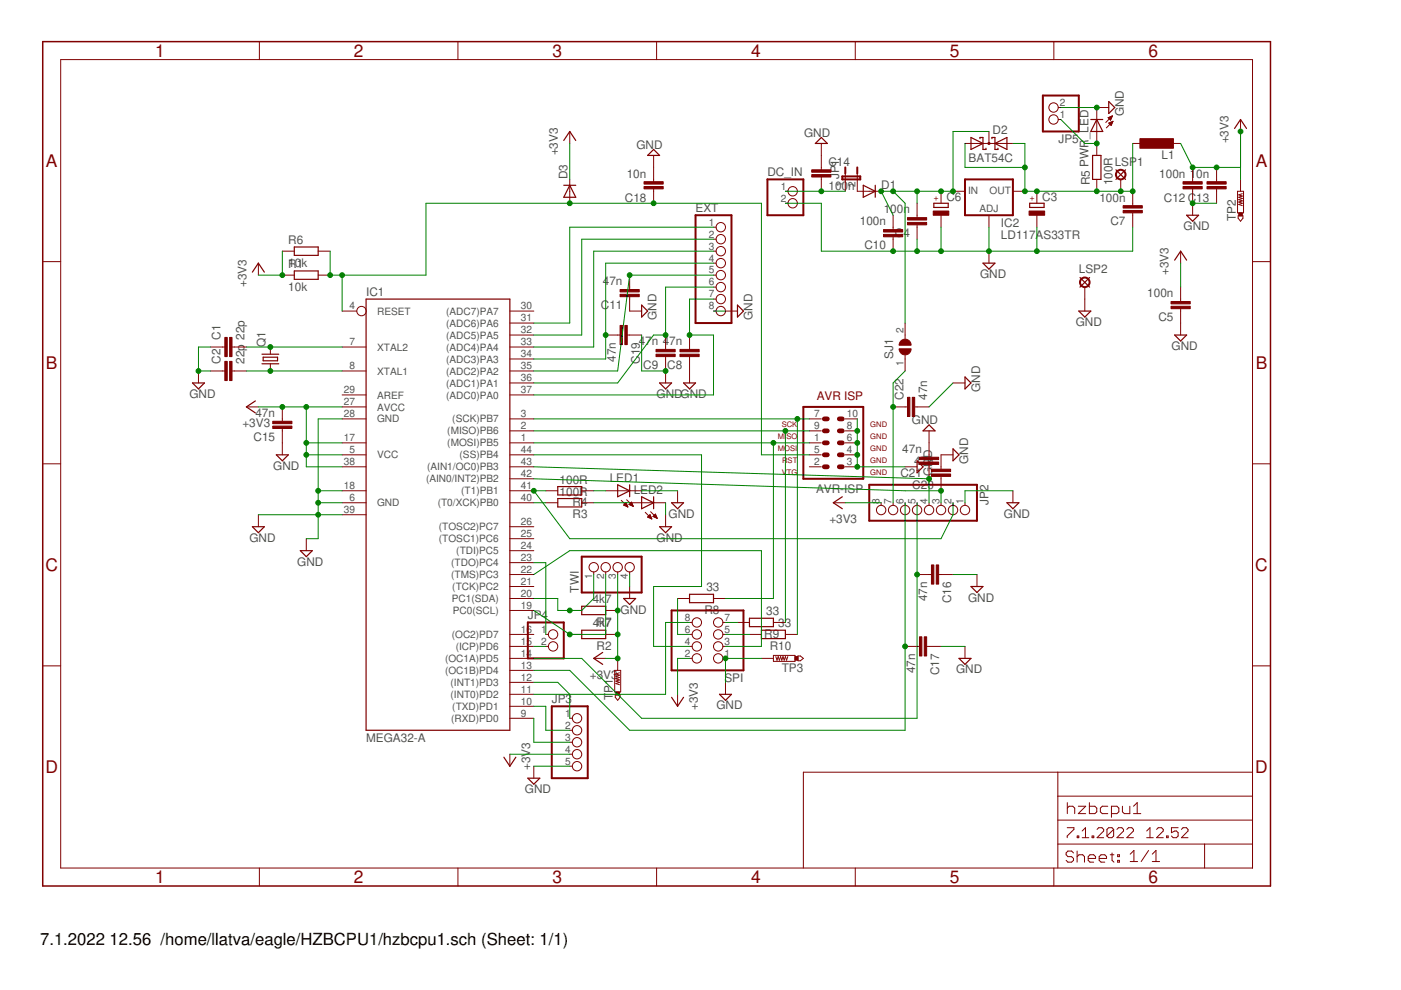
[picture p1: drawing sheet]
<svg xmlns="http://www.w3.org/2000/svg" width="297mm" height="210mm" viewBox="0 0 297 210" stroke-linecap="round" stroke-linejoin="round" font-family="sans-serif">
<g fill="none" stroke="#800000" stroke-width=".25">
<path d="M119.5 39.3h2.6M119.5 29.8l1.3-1.9 1.3 1.9M120.8 39.3l1.3 2.5h-2.6zM138.6 31.7l1.2 1.3h-2.5zM174.1 29.1l1.3 1.3h-2.5zM183 39.3l2.6 1.3-2.6 1.2zM185.6 39.3v2.5M205.9 29.1l2.5 1.3-2.5 1.3zM207.8 29.4v-.3h.6v2.6h.6v-.3M210.3 29.4v-.3h.6v2.6h.7v-.3M210.9 30.4l2.6-1.3v2.6zM231.3 25.3h2.5"/>
<path d="M231.6 33h1.8v5h-1.8zM232.5 25.3l1.3 2.6h-2.5zM235.1 21.5l1.2 1.3-1.2 1.3zM236.6 36l2 2M238.6 36l-2 2M261.7 27.2l1.3-1.9 1.3 1.9M53.5 57.7l1.3-1.9 1.2 1.9M62.4 57.4h5.1v1.8h-5.1zM62.4 52.4h5.1v1.7h-5.1zM198 43.1h3v.9h-3zM208.4 55.8h2.5l-1.2 1.3zM218.3 43.1h3.1v.9h-3.1z"/>
<path d="M229 58.8l2 2.1M231 58.8l-2 2.1M249 55.2l1.3-1.9 1.3 1.9M251.6 45.6h2.5l-1.2 1.3zM55.5 75.1h3.6M55.5 77.1h3.6M55.8 75.7h3v.8h-3zM77.6 63.4h30.5v91.4h-30.5zM136 64.7l1.3 1.3-1.3 1.2zM156.4 64.7l1.2 1.3-1.2 1.2zM204.6 79.9l1.3 1.3-1.3 1.3zM228.7 66h2.6l-1.3 1.2z"/>
<path d="M249 71h2.6l-1.3 1.3zM40.8 81.2h2.5l-1.2 1.3zM54.1 85l-1.9 1.3 1.9 1.2M58.6 96.4h2.5l-1.2 1.3zM139.8 81.2h2.6l-1.3 1.3zM144.9 81.2h2.6l-1.3 1.3zM194.4 97.7l1.3 1.3-1.3 1.2zM197 90.1l1.2 1.3h-2.5zM202.1 95.2l1.2 1.2-1.2 1.3zM53.5 111.7h2.5l-1.2 1.2zM63.7 116.8h2.5l-1.3 1.2zM118.3 105.7h5v1.8h-5z"/>
<path d="M118.3 103.2h5v1.7h-5zM131 102.8l2.5 1.3-2.5 1.2zM133.5 102.8v2.5M136 105.3l2.6 1.3-2.6 1.3zM138.6 105.3v2.6M139.8 111.7h2.6l-1.3 1.2zM142.4 106.6h2.5l-1.2 1.3zM178.6 105.3l-1.9 1.3 1.9 1.3M213.5 106.6h2.5l-1.2 1.3zM123.3 128.5h5.1v1.8h-5.1zM123.3 133.6h5.1v1.8h-5.1zM127.8 138.3l-1.9 1.3 1.9 1.3"/>
<path d="M132.2 126.9h2.6l-1.3 1.3zM146.2 126h5.1v1.8h-5.1zM158.9 131.1h5.1v1.8h-5.1zM161.4 133.6h5.1v1.8h-5.1zM203.3 139.6h2.6l-1.3 1.3zM205.9 124.4h2.5l-1.3 1.2zM142.4 147.8l1.3 2 1.2-2M152.5 147.2h2.6l-1.3 1.3zM106.8 160.5l1.3 2 1.3-2M111.9 165h2.5l-1.2 1.3z"/>
</g>
<g fill="none" stroke="#800000" stroke-width=".21">
<path d="M12.9 12.6h252.7v171.4h-252.7zM55 8.8v3.8M97.1 8.8v3.8M139.2 8.8v3.8M181.3 8.8v3.8M223.4 8.8v3.8M120.8 27.9v2.5M120.8 38v5.1M138.6 33v5.5M174.1 30.4v5.6M174.1 37.5v3.1M179.2 36.8v3.8"/>
<path d="M181.8 36.8v3.8h5M204.6 30.4h10.2M209.7 27.9v2.5M224.4 25.3h.5M224.4 22.8h.5M232.5 38v2.6M234.9 25l.6 .5M234.9 25h.8M235.1 22.8h-2.6v10.2M235.1 26.1l.9-.4-.4 .9zM235.1 25.1h.5M235.1 26.2h.7"/>
<path d="M235.2 26h.6M235.2 25.2h.4M235.2 24.8h.5M235.3 26.3h.4M235.3 25.3h.2M235.4 26.4h.3M235.4 25.4h.1M235.5 25.9h.4M235.5 24.7h.3M235.5 26.5h.1M235.8 25.8h.1M235.8 24.6h.1"/>
<path d="M235.8 24.6l-1.4 1.4M235.8 24.6l-.3 .9M235.8 24.6l-.9 .4M236 25.7l-1.4 1.4M237.6 38v2.6M240.2 30.4h2.5M247.8 30.4h2.5M252.9 35.5v3M257.9 35.5v3M263 25.3v2.6M263 38v2.6M9.1 55.5h3.8"/>
<path d="M54.8 55.8v2.5M59.9 58.3h2.5M59.9 53.3h2.5M67.5 58.3h2.5M67.5 53.3h2.5M133.5 58.3v3.1M138.6 40v3.1M151.3 58.3h.5M151.3 53.3h.5M151.3 48.2h.5M151.3 50.7h.5M151.3 55.8h.5"/>
<path d="M166.5 40.6h.6M166.5 43.1h.6M189.4 45.6v3.1M189.4 50.2v3.1M194.4 43.1v3M194.4 47.7v3M199.5 40.6v2.5M199.5 45.6v2.6M202.1 40.6h2.5M209.7 45.6v2.6M209.7 53.3v2.5M214.8 40.6h2.5"/>
<path d="M219.8 40.6v2.5M219.8 45.6v2.6M240.2 40.6v3M240.2 45.1v3.1M250.3 53.3v2.5M252.9 40v5.6M257.9 40v3.1M262.4 40.6h1.3v4.5h-1.3zM262.5 45.8h1v.5l-.5 .6-.5-.6zM263.4 41.1l-.8 .2 .8 .3-.8 .2 .8 .3-.8 .2 .8 .3-.8 .2 .8 .3-.8 .2 .8 .3M265.6 55.5h3.8M42.1 78.7v2.5"/>
<path d="M44.6 73.6h3.1M44.6 78.7h3.1M49.2 73.6h3M49.2 78.7h3M57.3 73.6v1.5M57.3 77.1v1.6M72.5 73.6h5.1M72.5 78.7h5.1M72.5 66h3.1M108.1 73.6h5.1M108.1 78.7h5.1M108.1 66h5.1"/>
<path d="M108.1 68.5h5.1M108.1 71h5.1M108.1 76.1h5.1M128.4 71h3.1M133 71h3M133.5 62.9v3.1h2.5M141.1 71v3.1M141.1 75.6v5.6M146.2 71v3.1M146.2 75.6v5.6M151.3 66h.5M151.3 60.9h.5"/>
<path d="M151.3 63.4h.5M153.8 66h2.6M191.9 68.5v3.4M191.9 75.2v3.5M230 60.9v5.1M250.3 60.9v3M250.3 65.4v5.6M9.1 98.3h3.8M52.2 86.3h2.6M59.9 86.3v3M59.9 90.8v5.6M72.5 86.3h5.1"/>
<path d="M72.5 83.7h5.1M72.5 88.8h5.1M72.5 93.9h5.1M72.5 96.4h5.1M72.5 99h5.1M108.1 81.2h5.1M108.1 83.7h5.1M108.1 88.8h5.1M108.1 91.4h5.1M108.1 93.9h5.1M108.1 96.4h5.1M108.1 99h5.1"/>
<path d="M171.6 88.8h2.5M171.6 91.4h2.5M171.6 93.9h2.5M171.6 96.4h2.5M171.6 99h2.5M179.2 88.8h2.6M179.2 91.4h2.6M179.2 93.9h2.6M179.2 96.4h2.6M179.2 99h2.6M189.4 86.3h3M191.9 99h2.5"/>
<path d="M193.9 86.3h3.1M197 91.4v5.5M197 98.5v3M202.1 96.4h-2.6v3.1M202.1 81.2h2.5M265.6 98.3h3.8M54.8 109.1v2.6M64.9 114.2v2.6M72.5 106.6h5.1M72.5 104.1h5.1M72.5 109.1h5.1M108.1 106.6h5.1"/>
<path d="M108.1 104.1h5.1M108.1 101.5h5.1M108.1 111.7h5.1M108.1 114.2h5.1M108.1 116.8h5.1M108.1 119.3h5.1M115.7 106.6h2.6M115.7 104.1h2.6M123.3 106.6h2.6M123.3 104.1h2.6M128.4 104.1h7.6M131.7 106.1l1.4 1.4"/>
<path d="M132.2 107.1l.9 .4M132.2 107.1h.7M132.4 107h.5M132.5 106.8h.3M132.5 107.2h.5M132.6 106.7h.2M132.7 106.6h.1M132.7 106.6l-.5 .5M132.7 106.6l.4 .9M132.8 107.3h.3M132.9 106l1.4 1.4M133.1 107.5h.1"/>
<path d="M133.4 107h.7M133.4 107l.9 .4M133.5 106.6h7.6M133.5 106.8h.5M133.6 106.7h.4M133.7 107.1h.5M133.9 106.5h.1M133.9 106.5l-.5 .5M133.9 106.5l.4 .9M133.9 107.2h.3M134.2 107.3h.1M136.8 108.6l1.4 1.4"/>
<path d="M137.3 109.6h.7M137.4 109.5h.6M137.6 109.7h.5M137.6 109.4h.3M137.7 109.3h.2M137.8 109.1h.1M137.8 109.1l-.5 .5 .9 .4M137.8 109.1l.4 .9M137.8 109.9h.3M137.9 108.5l1.4 1.4M138.1 110h.1M138.5 109.5h.7"/>
<path d="M138.5 109.5l.8 .4M138.6 109.4h.5M138.7 109.3h.4M138.7 109.6h.5M138.8 109.1h.2M138.9 109h.1M139 109l-.5 .5M139 109l.3 .9M139 109.7h.3M139.3 109.9h.1M141.1 109.1v2.6M143.7 104.1v2.5"/>
<path d="M176.7 106.6h2.5M186.8 106.6v.5M189.4 106.6v.5M191.9 106.6v.5M194.4 106.6v.5M197 106.6v.5M199.5 101v3.1M199.5 106.6v.5M202.1 106.6v.5M204.6 106.6v.5M214.8 104.1v2.5M108.1 139.6h5.1"/>
<path d="M108.1 121.8h5.1M108.1 124.4h5.1M108.1 126.9h5.1M108.1 129.4h5.1M108.1 137.1h5.1M108.1 134.5h5.1M115.7 137.1h.6M115.7 134.5h.6M120.8 129.4h2.5M120.8 134.5h2.5M125.9 139.6h2.5M125.9 121.3v.5"/>
<path d="M128.4 129.4h2.6M128.4 134.5h2.6M128.4 121.3v.5M131 121.3v.5M131 139.6v2.5M133.5 121.3v.5M133.5 124.4v2.5M143.7 126.9h2.5M146.2 139.6h.5M146.2 137.1h.5M146.2 134.5h.5M146.2 132h.5"/>
<path d="M151.3 126.9h2.5M153.2 139.6h.6M153.2 137.1h.6M153.2 134.5h.6M153.2 132h.6M156.4 132h2.5M158.9 134.5h2.5M161.4 139.6h2.6M164 132h2.5M164 139h4.6v1.2h-4.6zM164.5 139.2l.2 .8 .3-.8 .2 .8 .3-.8 .3 .8 .2-.8 .3 .8 .2-.8 .3 .8 .2-.8M166.5 134.5h2.6"/>
<path d="M169.2 139.1h.5l.6 .5-.6 .5h-.5zM191.9 137.1h3M194.4 121.8h3.1M196.5 137.1h3M199 121.8h3.1M204.6 137.1v2.5M207.1 121.8v2.6M9.1 141.2h3.8M108.1 152.3h5.1M108.1 149.8h5.1M108.1 147.2h5.1M108.1 144.7h5.1"/>
<path d="M108.1 142.1h5.1M108.1 159.9v2.6M120.8 152.3h.5M120.8 154.8h.5M120.8 157.4h.5M120.8 159.9h.5M130.3 142.1h1.3v4.6h-1.3zM130.5 147.3h1v.5l-.5 .7-.5-.7zM131.3 142.6l-.7 .3 .7 .3-.7 .2 .7 .3-.7 .2 .7 .3-.7 .2 .7 .3-.7 .2 .7 .3M143.7 147.2v2.6M153.8 144.7v2.5M265.6 141.2h3.8"/>
<path d="M113.2 162.5v2.5M120.8 162.5h.5M224.3 179h41.3M224.3 163.7v20.3M224.3 173.9h41.3M224.3 168.8h41.3M226.3 175.5h1.4v.4l-1.4 1.3v.4M226.3 170.2v2.3M226.3 171.3l.4-.4h.8l.4 .4v1.2M228.4 177.2h.3v.4h-.3zM228.6 170.9h1.6l-1.6 1.6h1.6M229.4 177.6h1.4"/>
<path d="M229.4 176.2l.7-.7v2.1M231 170.2v2.3h1.1l.4-.4v-.8l-.4-.4h-1.1M231.5 177.2h.4v.4h-.4zM232.6 175.9l.3-.4h.7l.4 .4v.3l-1.4 1.4h1.4M234.9 170.9h-1.2l-.4 .4v.8l.4 .4h1.2M235.6 172.5h1.2l.4-.4v-.8l-.4-.4h-1.2v2.4M236.1 175.9l-.3-.4h-.7l-.4 .4v1.3M236.1 175.9v1.3l-.3 .4h-.7l-.4-.4M236.1 175.9l-1.4 1.3M236.8 175.9l.4-.4h.6l.4 .4v.3l-1.4 1.4h1.4M238 170.9v1.2l.4 .4h1.1v-1.6M238.9 175.9l.4-.4h.7l.3 .4v.3l-1.4 1.4h1.4"/>
<path d="M240.3 172.5h1.6M240.3 170.9l.8-.7v2.3M243.1 177.6h1.4M243.1 176.2l.7-.7v2.1M245.2 175.9l.4-.4h.7l.3 .4v.3l-1.4 1.4h1.4M247.3 177.2h.4v.4h-.4zM249.8 175.5h-1.4v1.1l.7-.4h.3l.4 .4v.6l-.4 .4h-.7l-.3-.4M250.5 175.9l.3-.4h.7l.4 .4v.3l-1.4 1.4h1.4M255.4 179v5M265.6 163.7h-95.3v20.3M55 184v3.9M97.1 184v3.9"/>
<path d="M139.2 184v3.9M181.3 184v3.9M223.4 184v3.9M227.6 180.8l-.4-.4h-.8l-.4 .4v.4l.4 .4h.8l.4 .4v.4l-.4 .4h-.8l-.4-.4M228.4 180.4v2.4M228.4 181.6l.4-.4h.8l.3 .4v1.2M230.7 182h1.6v-.4l-.4-.4h-.8l-.4 .4v.8l.4 .4h.8M233 182h1.6v-.4l-.4-.4h-.8l-.4 .4v.8l.4 .4h.8M235.4 181.2h.8M235.8 180.8v1.6l.4 .4M237 181.2h.3v.4h-.3zM237 182.4h.3v.4h-.3z"/>
<path d="M239.6 181.1l.8-.8v2.4M239.6 182.7h1.6M243.5 180.3l-1.5 2.4M244.3 182.7h1.6M244.3 181.1l.8-.8v2.4"/>
<circle cx="223.4" cy="25.3" r=".99"/>
<circle cx="223.4" cy="22.8" r=".99"/>
<circle cx="152.8" cy="53.3" r=".99"/>
<circle cx="152.8" cy="55.8" r=".99"/>
<circle cx="152.8" cy="48.2" r=".99"/>
<circle cx="152.8" cy="50.7" r=".99"/>
<circle cx="152.8" cy="58.3" r=".99"/>
<circle cx="168.1" cy="40.6" r=".99"/>
<circle cx="168.1" cy="43.1" r=".99"/>
<circle cx="76.6" cy="66" r=".99"/>
<circle cx="152.8" cy="66" r=".99"/>
<circle cx="152.8" cy="63.4" r=".99"/>
<circle cx="152.8" cy="60.9" r=".99"/>
<circle cx="186.8" cy="108.1" r=".99"/>
<circle cx="189.4" cy="108.1" r=".99"/>
<circle cx="191.9" cy="108.1" r=".99"/>
<circle cx="194.4" cy="108.1" r=".99"/>
<circle cx="197" cy="108.1" r=".99"/>
<circle cx="199.5" cy="108.1" r=".99"/>
<circle cx="202.1" cy="108.1" r=".99"/>
<circle cx="204.6" cy="108.1" r=".99"/>
<circle cx="117.3" cy="137.1" r=".99"/>
<circle cx="117.3" cy="134.5" r=".99"/>
<circle cx="125.9" cy="120.3" r=".99"/>
<circle cx="128.4" cy="120.3" r=".99"/>
<circle cx="131" cy="120.3" r=".99"/>
<circle cx="133.5" cy="120.3" r=".99"/>
<circle cx="147.7" cy="139.6" r=".99"/>
<circle cx="147.7" cy="137.1" r=".99"/>
<circle cx="147.7" cy="134.5" r=".99"/>
<circle cx="147.7" cy="132" r=".99"/>
<circle cx="152.3" cy="139.6" r=".99"/>
<circle cx="152.3" cy="137.1" r=".99"/>
<circle cx="152.3" cy="132" r=".99"/>
<circle cx="152.3" cy="134.5" r=".99"/>
<circle cx="122.3" cy="157.4" r=".99"/>
<circle cx="122.3" cy="152.3" r=".99"/>
<circle cx="122.3" cy="154.8" r=".99"/>
<circle cx="122.3" cy="159.9" r=".99"/>
<circle cx="122.3" cy="162.5" r=".99"/>
</g>
<g fill="#800000" stroke="#800000" stroke-width=".21">
<path d="M48.7 71.5h.5v4.1h-.5z"/>
<path d="M47.7 71.5h.5v4.1h-.5z"/>
<path d="M48.7 76.6h.5v4.1h-.5z"/>
<path d="M47.7 76.6h.5v4.1h-.5z"/>
<path d="M192.4 46.1h4.1v.6h-4.1z"/>
<path d="M192.4 47.2h4.1v.5h-4.1z"/>
<path d="M248.3 63.9h4v.5h-4z"/>
<path d="M248.3 64.9h4v.5h-4z"/>
<path d="M187.3 48.7h4.1v.5h-4.1z"/>
<path d="M187.3 49.7h4.1v.5h-4.1z"/>
<path d="M218.2 44.7h3.3v.9h-3.3z"/>
<path d="M197.9 44.7h3.3v.9h-3.3z"/>
<path d="M130.6 146.7h.7v.6h-.7z"/>
<path d="M238.1 43.6h4.1v.5h-4.1z"/>
<path d="M238.1 44.6h4.1v.5h-4.1z"/>
<path d="M262.6 45.1h.8v.7h-.8z"/>
<path d="M144.2 74.1h4v.5h-4z"/>
<path d="M144.2 75.1h4v.5h-4z"/>
<path d="M139.1 74.1h4.1v.5h-4.1z"/>
<path d="M139.1 75.1h4.1v.5h-4.1z"/>
<path d="M131.5 61.4h4v.5h-4z"/>
<path d="M131.5 62.4h4v.5h-4z"/>
<path d="M250.8 38.5h4.1v.5h-4.1z"/>
<path d="M250.8 39.5h4.1v.5h-4.1z"/>
<path d="M255.9 38.5h4.1v.5h-4.1z"/>
<path d="M255.9 39.5h4.1v.5h-4.1z"/>
<path d="M168.6 139.2h.6v.8h-.6z"/>
<path d="M172.1 37h4.1v.5h-4.1z"/>
<path d="M172.1 36h4.1v.5h-4.1z"/>
<path d="M57.8 89.3h4.1v.5h-4.1z"/>
<path d="M57.8 90.3h4.1v.5h-4.1z"/>
<path d="M197.5 119.8h.5v4h-.5z"/>
<path d="M198.5 119.8h.5v4h-.5z"/>
<path d="M194.9 135h.6v4.1h-.6z"/>
<path d="M196 135h.5v4.1h-.5z"/>
<path d="M136.5 38.5h4.1v.5h-4.1z"/>
<path d="M136.5 39.5h4.1v.5h-4.1z"/>
<path d="M131.5 69h.5v4.1h-.5z"/>
<path d="M132.5 69h.5v4.1h-.5z"/>
<path d="M241.7 29.4h7.1v2h-7.1z"/>
<path d="M197.5 99.5h4v.5h-4z"/>
<path d="M197.5 100.5h4v.5h-4z"/>
<path d="M194.9 96.9h4.1v.6h-4.1z"/>
<path d="M194.9 98h4.1v.5h-4.1z"/>
<path d="M193.4 84.2h.5v4.1h-.5z"/>
<path d="M192.4 84.2h.5v4.1h-.5z"/>
</g>
<g fill="none" stroke="#800000" stroke-width=".42">
<path d="M162.7 38h7.6v7.6h-7.6zM178.6 37.4h3.8v.6h-3.8zM179.2 35.5v1.3M181.8 35.5v1.3M204.6 38h10.2v7.6h-10.2zM221.1 20.3h7.6v7.6h-7.6zM147.5 45.6h7.6v22.9h-7.6zM170.3 86.3h12.7v15.2h-12.7zM123.3 118h12.7v7.6h-12.7zM184.3 102.8h22.8v7.6h-22.8zM111.9 132h7.6v7.6h-7.6zM142.4 129.4h15.2v12.7h-15.2z"/>
<path d="M117 149.8h7.6v15.2h-7.6z"/>
<circle cx="209.7" cy="30.4" r=".13"/>
<circle cx="237.6" cy="37" r="1.02"/>
<circle cx="230" cy="59.9" r="1.02"/>
</g>
<path d="M9.1 8.8h260.3v179.1h-260.3z" fill="none" stroke="#800000" stroke-width=".32"/>
<path d="M174.8 99h.6M174.8 96.4h.6M174.8 93.9h.6M174.8 91.4h.6M174.8 88.8h.6M177.9 99h.7M177.9 96.4h.7M177.9 93.9h.7M177.9 91.4h.7M177.9 88.8h.7" fill="none" stroke="#800000" stroke-width="1"/>
<g fill="#800000" stroke="#800000" stroke-width=".21">
<path d="M191.1 72.2a1.27 1.27 0 0 1 1.3-.2 1.27 1.27 0 0 1 .8 1.2h-2.6z" fill-rule="evenodd"/>
<path d="M190.6 74h2.6a1.27 1.27 0 0 1-1.3 1.2 1.27 1.27 0 0 1-1.3-1.2z" fill-rule="evenodd"/>
</g>
<g fill="none" stroke="#008000" stroke-width=".21">
<path d="M120.8 30.4v7.6M204.6 30.4v5.1h12.7M209.7 27.9h-7.6v12.7h-15.3l2.6 5M214.8 30.4h2.5v10.2h22.9v-10.2M224.9 22.8h7.6M224.9 25.3l5.1 5.1h2.5M250.3 30.4l2.6 5.1h10.1M263 27.9v10.1M59.9 53.3v5h-5.1M70 53.3v5h20.3v-15.2h71.1v53.3h10.2M72.5 58.3v7.7M151.3 58.3h-17.8l-2.5 20.4h-17.8"/>
<path d="M151.3 53.3h-25.4v20.3h-12.7M151.3 48.2h-30.5v20.3h-7.6M151.3 55.8h-22.9v20.3h-15.2M151.3 50.7h-28v20.3h-10.1M166.5 43.1h7.6v10.2h66.1v-5.1M166.5 40.6h12.7M189.4 40.6l2.5 2.5v25.4M194.4 40.6v2.5M194.4 50.7v2.6M199.5 48.2v5.1M209.7 48.2v5.1M219.8 48.2v5.1"/>
<path d="M250.3 55.8v5.1M252.9 43.1h5M44.6 73.6h-2.5v5.1h2.5M52.2 73.6h20.3M52.2 78.7h20.3M136 71v7.7h5.1M151.3 60.9h-10.2v10.1h-2.5l-7.6 10.2h-17.8M151.3 66h2.5M151.3 63.4h-5.1v7.6h5.1v12.7h-38.1M191.9 78.7l-2.5 2.5v25.4M54.8 86.3h17.7M64.9 96.4h7.6"/>
<path d="M64.9 86.3v12.7h7.6M64.9 93.9h7.6M72.5 88.8h-5v25.4h-2.6M113.2 96.4h35.5v28h-10.1v12.7h7.6M113.2 88.8h58.4M113.2 93.9h58.4M113.2 99l83.8 2.5v5.1M113.2 91.4h58.4M164 93.9v33h-10.2M166.5 91.4v40.6M169.1 88.8v45.7M181.8 88.8v10.2h10.1"/>
<path d="M202.1 81.2l-5.1 5.1M54.8 109.1h17.7M67.5 106.6h5M67.5 104.1h5M113.2 106.6h2.5M113.2 101.5l78.7 2.6h7.6v2.5M113.2 119.3h2.5v15.2M115.7 104.1h-2.5l7.6 10.1h78.7l2.6-5.1v-2.5M125.9 106.6h7.6M125.9 104.1h2.5M136 104.1h7.7M141.1 106.6v2.5"/>
<path d="M179.2 106.6h7.6M191.9 106.6v48.2h-58.4l-12.7-12.7h-7.6M194.4 106.6v45.7h-58.4l-12.7-12.7h-10.1M214.8 104.1h-10.2v2.5M113.2 121.8l7.6-5h40.6v20.3h-7.6M113.2 137.1h2.5M125.9 121.8v5.1l-2.6 2.5h-5v-2.5h-5.1M128.4 121.8v12.7h-7.6l-7.6-5.1M131 121.8v17.8h-2.6M133.5 121.8v2.6M143.7 126.9v7.6h2.5M146.2 132h-5.1v15.2h-27.9"/>
<path d="M146.2 139.6h-2.5v7.6M153.8 134.5h5.1M153.8 132h2.6M161.4 139.6h-7.6v5.1M199.5 137.1h5.1M202.1 121.8h5M108.1 159.9h12.7M113.2 144.7h5.1l2.5 2.5v5.1M113.2 152.3v5.1h7.6M113.2 149.8h2.5v5h5.1M113.2 162.5h7.6"/>
</g>
<g fill="#008000" stroke="#008000" stroke-width=".21">
<circle cx="70" cy="58.3" r=".51"/>
<circle cx="72.5" cy="58.3" r=".51"/>
<circle cx="138.6" cy="43.1" r=".51"/>
<circle cx="120.8" cy="43.1" r=".51"/>
<circle cx="67.5" cy="109.1" r=".51"/>
<circle cx="67.5" cy="106.6" r=".51"/>
<circle cx="67.5" cy="104.1" r=".51"/>
<circle cx="42.1" cy="78.7" r=".51"/>
<circle cx="232.5" cy="22.8" r=".51"/>
<circle cx="153.8" cy="139.6" r=".51"/>
<circle cx="181.8" cy="99" r=".51"/>
<circle cx="181.8" cy="96.4" r=".51"/>
<circle cx="181.8" cy="93.9" r=".51"/>
<circle cx="181.8" cy="91.4" r=".51"/>
<circle cx="252.9" cy="43.1" r=".51"/>
<circle cx="219.8" cy="53.3" r=".51"/>
<circle cx="209.7" cy="53.3" r=".51"/>
<circle cx="199.5" cy="53.3" r=".51"/>
<circle cx="194.4" cy="53.3" r=".51"/>
<circle cx="189.4" cy="53.3" r=".51"/>
<circle cx="141.1" cy="78.7" r=".51"/>
<circle cx="57.3" cy="78.7" r=".51"/>
<circle cx="57.3" cy="73.6" r=".51"/>
<circle cx="59.9" cy="58.3" r=".51"/>
<circle cx="64.9" cy="86.3" r=".51"/>
<circle cx="64.9" cy="93.9" r=".51"/>
<circle cx="64.9" cy="96.4" r=".51"/>
<circle cx="59.9" cy="86.3" r=".51"/>
<circle cx="131" cy="139.6" r=".51"/>
<circle cx="131" cy="134.5" r=".51"/>
<circle cx="131" cy="129.4" r=".51"/>
<circle cx="263" cy="27.9" r=".51"/>
<circle cx="252.9" cy="35.5" r=".51"/>
<circle cx="257.9" cy="35.5" r=".51"/>
<circle cx="169.1" cy="88.8" r=".51"/>
<circle cx="186.8" cy="40.6" r=".51"/>
<circle cx="202.1" cy="40.6" r=".51"/>
<circle cx="199.5" cy="40.6" r=".51"/>
<circle cx="194.4" cy="40.6" r=".51"/>
<circle cx="189.4" cy="40.6" r=".51"/>
<circle cx="128.4" cy="71" r=".51"/>
<circle cx="113.2" cy="104.1" r=".51"/>
<circle cx="232.5" cy="30.4" r=".51"/>
<circle cx="199.5" cy="104.1" r=".51"/>
<circle cx="197" cy="101.5" r=".51"/>
<circle cx="146.2" cy="71" r=".51"/>
<circle cx="141.1" cy="71" r=".51"/>
<circle cx="133.5" cy="58.3" r=".51"/>
<circle cx="174.1" cy="40.6" r=".51"/>
<circle cx="120.8" cy="129.4" r=".51"/>
<circle cx="120.8" cy="134.5" r=".51"/>
<circle cx="164" cy="93.9" r=".51"/>
<circle cx="166.5" cy="91.4" r=".51"/>
<circle cx="191.9" cy="137.1" r=".51"/>
<circle cx="194.4" cy="121.8" r=".51"/>
<circle cx="240.2" cy="40.6" r=".51"/>
<circle cx="232.5" cy="40.6" r=".51"/>
<circle cx="219.8" cy="40.6" r=".51"/>
<circle cx="217.3" cy="40.6" r=".51"/>
<circle cx="217.3" cy="35.5" r=".51"/>
<circle cx="237.6" cy="40.6" r=".51"/>
<circle cx="189.4" cy="86.3" r=".51"/>
</g>
<g font-size="3.7" fill="#800000">
<text x="32.9" y="12">1</text>
<text x="75" y="12">2</text>
<text x="117.1" y="12">3</text>
<text x="159.3" y="12">4</text>
<text x="201.4" y="12">5</text>
<text x="243.5" y="12">6</text>
<text x="9.7" y="35.3">A</text>
<text x="266.2" y="35.3">A</text>
<text x="9.7" y="78.2">B</text>
<text x="266.2" y="78.2">B</text>
<text x="9.6" y="121.1">C</text>
<text x="266.1" y="121.1">C</text>
<text x="9.6" y="163.9">D</text>
<text x="266.1" y="163.9">D</text>
<text x="32.9" y="187.2">1</text>
<text x="75" y="187.2">2</text>
<text x="117.1" y="187.2">3</text>
<text x="159.3" y="187.2">4</text>
<text x="201.4" y="187.2">5</text>
<text x="243.5" y="187.2">6</text>
</g>
<g font-size="3.5">
<text x="8.5" y="200.4">7.1.2022</text>
<text x="23.2" y="200.4">12.56 /home/llatva/eagle/HZBCPU1/hzbcpu1.sch (Sheet: 1/1)</text>
</g>
<g font-size="2.5" fill="#505050">
<text x="170.5" y="29">GND</text>
<text x="210.4" y="28.4">D2</text>
<text x="238.3" y="24.7" transform="rotate(-90 238.3 24.7)">GND</text>
<text x="118.3" y="32.9" transform="rotate(-90 118.3 32.9)">+3V3</text>
<text x="134.9" y="31.6">GND</text>
<text x="175.7" y="35.1">C14</text>
<text x="205.4" y="34.4">BAT54C</text>
<text x="224.4" y="30.3">JP5</text>
<text x="236.3" y="35.1">LSP1</text>
<text x="246.3" y="33.7">L1</text>
<text x="260.5" y="30.4" transform="rotate(-90 260.5 30.4)">+3V3</text>
<text x="120.3" y="38" transform="rotate(-90 120.3 38)">D3</text>
<text x="132.9" y="37.6">10n</text>
<text x="162.7" y="37.4">DC_IN</text>
<text x="175.7" y="40.2">100</text>
<text x="177.9" y="38" transform="rotate(-90 177.9 38)">JP1</text>
<text x="179.8" y="40.2">n</text>
<text x="186.8" y="40.1">D1</text>
<text x="231" y="39.3" transform="rotate(-90 231 39.3)">R5 PWR_LED</text>
<text x="235.8" y="39.3" transform="rotate(-90 235.8 39.3)">100R</text>
<text x="245.8" y="37.6">100n 10n</text>
<text x="132.5" y="42.7">C18</text>
<text x="147.5" y="45">EXT</text>
<text x="182.3" y="47.8">100n</text>
<text x="187.4" y="45.3">100n</text>
<text x="200.7" y="42.6">C6</text>
<text x="221" y="42.6">C3</text>
<text x="233.1" y="42.7">100n</text>
<text x="235.4" y="47.8">C7</text>
<text x="246.8" y="42.7">C12 C13</text>
<text x="262" y="46.9" transform="rotate(-90 262 46.9)">TP2</text>
<text x="61.1" y="51.8">R6</text>
<text x="183.3" y="52.9">C10</text>
<text x="189.7" y="50.3">C4</text>
<text x="212.2" y="50.7">LD117AS33TR</text>
<text x="212.2" y="48.2">IC2</text>
<text x="251" y="48.8">GND</text>
<text x="61.1" y="56.6">10k</text>
<text x="61.1" y="56.8">R1</text>
<text x="207.8" y="59">GND</text>
<text x="228.7" y="58">LSP2</text>
<text x="247.8" y="58.3" transform="rotate(-90 247.8 58.3)">+3V3</text>
<text x="52.2" y="60.9" transform="rotate(-90 52.2 60.9)">+3V3</text>
<text x="61.1" y="61.6">10k</text>
<text x="77.6" y="62.7">IC1</text>
<text x="127.4" y="65.6">C11</text>
<text x="127.8" y="60.5">47n</text>
<text x="243.2" y="63">100n</text>
<text x="139.2" y="67.9" transform="rotate(-90 139.2 67.9)">GND</text>
<text x="159.5" y="67.9" transform="rotate(-90 159.5 67.9)">GND</text>
<text x="228.1" y="69.1">GND</text>
<text x="245.6" y="68.1">C5</text>
<text x="46.8" y="77.1" transform="rotate(-90 46.8 77.1)">C2</text>
<text x="46.8" y="72.1" transform="rotate(-90 46.8 72.1)">C1</text>
<text x="51.9" y="77.1" transform="rotate(-90 51.9 77.1)">22p</text>
<text x="51.9" y="72.1" transform="rotate(-90 51.9 72.1)">22p</text>
<text x="56.3" y="73.6" transform="rotate(-90 56.3 73.6)">Q1</text>
<text x="130.6" y="76.7" transform="rotate(-90 130.6 76.7)">47n</text>
<text x="135.4" y="73.2">47n 47n</text>
<text x="135.7" y="77.1" transform="rotate(-90 135.7 77.1)">C19</text>
<text x="189.4" y="76.1" transform="rotate(-90 189.4 76.1)">SJ1</text>
<text x="248.4" y="74.2">GND</text>
<text x="136.4" y="78.3">C9</text>
<text x="141.5" y="78.3">C8</text>
<text x="207.8" y="83.1" transform="rotate(-90 207.8 83.1)">GND</text>
<text x="40.2" y="84.4">GND</text>
<text x="54.2" y="88.4">47n</text>
<text x="139.2" y="84.4">GNDGND</text>
<text x="191.5" y="84.8" transform="rotate(-90 191.5 84.8)">C22</text>
<text x="193.3" y="90">GND</text>
<text x="196.6" y="84.8" transform="rotate(-90 196.6 84.8)">47n</text>
<text x="51.4" y="90.6">+3V3</text>
<text x="53.8" y="93.5">C15</text>
<text x="57.9" y="99.6">GND</text>
<text x="190.9" y="101.1">C21</text>
<text x="191.3" y="96.1">47n</text>
<text x="193.8" y="98.6">47n</text>
<text x="197.6" y="100.9" transform="rotate(-90 197.6 100.9)">G</text>
<text x="197.6" y="98.9" transform="rotate(-90 197.6 98.9)">N</text>
<text x="197.6" y="97.1" transform="rotate(-90 197.6 97.1)">D</text>
<text x="205.2" y="98.3" transform="rotate(-90 205.2 98.3)">GND</text>
<text x="118.6" y="105.1">100R</text>
<text x="118.6" y="102.5">100R</text>
<text x="121.4" y="107.3">R4</text>
<text x="129.3" y="102.3">LED1</text>
<text x="134.4" y="104.8">LED2</text>
<text x="173" y="104.6">AVR-ISP</text>
<text x="193.4" y="103.7">C20</text>
<text x="209.6" y="107.1" transform="rotate(-90 209.6 107.1)">JP2</text>
<text x="121.4" y="109.9">R3</text>
<text x="141.8" y="109.8">GND</text>
<text x="175.8" y="110.9">+3V3</text>
<text x="212.9" y="109.8">GND</text>
<text x="52.9" y="114.8">GND</text>
<text x="63" y="119.9">GND</text>
<text x="139.2" y="114.8">GND</text>
<text x="122.7" y="125.6" transform="rotate(-90 122.7 125.6)">TWI</text>
<text x="149.8" y="125.4">33</text>
<text x="111.9" y="131.3">JP4</text>
<text x="125.7" y="127.9">4k7</text>
<text x="131.6" y="130.1">GND</text>
<text x="149.3" y="130.2">R8</text>
<text x="162.5" y="130.5">33</text>
<text x="196.6" y="127.5" transform="rotate(-90 196.6 127.5)">47n</text>
<text x="201.7" y="127.9" transform="rotate(-90 201.7 127.9)">C16</text>
<text x="205.2" y="127.5">GND</text>
<text x="125.7" y="133">4R7</text>
<text x="126.5" y="137.8">R2</text>
<text x="127.1" y="133">k7</text>
<text x="162" y="135.3">R9</text>
<text x="163.2" y="137.8">R10</text>
<text x="165" y="133">33</text>
<text x="125.1" y="143.9">+3V3</text>
<text x="165.7" y="142.4">TP3</text>
<text x="194.1" y="142.8" transform="rotate(-90 194.1 142.8)">47n</text>
<text x="199.1" y="143.2" transform="rotate(-90 199.1 143.2)">C17</text>
<text x="202.7" y="142.8">GND</text>
<text x="117" y="149.1">JP3</text>
<text x="129.9" y="148.5" transform="rotate(-90 129.9 148.5)">T</text>
<text x="129.9" y="147" transform="rotate(-90 129.9 147)">P1</text>
<text x="153.6" y="144.6">SPI</text>
<text x="148" y="150.6" transform="rotate(-90 148 150.6)">+3V3</text>
<text x="151.9" y="150.4">GND</text>
<text x="77.6" y="157.4">MEGA32-A</text>
<text x="112.4" y="163.3" transform="rotate(-90 112.4 163.3)">+3V3</text>
<text x="111.3" y="168.2">GND</text>
</g>
<text font-size="2.5" fill="#800000" x="173.2" y="84.9">AVR ISP</text>
<g font-size="2.1" fill="#505050">
<text x="224.7" y="22.4">2</text>
<text x="224.7" y="25">1</text>
<text x="165.5" y="40.2">1</text>
<text x="178.9" y="39.6" transform="rotate(-90 178.9 39.6)">1</text>
<text x="181.4" y="39.6" transform="rotate(-90 181.4 39.6)">2</text>
<text x="205.2" y="41.2">IN</text>
<text x="209.8" y="41.2">OUT</text>
<text x="150.3" y="47.8">1</text>
<text x="165.5" y="42.7">2</text>
<text x="207.7" y="44.9">ADJ</text>
<text x="150.3" y="50.4">2</text>
<text x="150.3" y="52.9">3</text>
<text x="150.3" y="55.4">4</text>
<text x="150.3" y="58">5</text>
<text x="74.1" y="65.6">4</text>
<text x="110.4" y="65.6">30</text>
<text x="150.3" y="60.5">6</text>
<text x="150.3" y="63.1">7</text>
<text x="150.3" y="65.6">8</text>
<text x="80" y="66.7">RESET</text>
<text x="94.6" y="66.7">(ADC7)PA7</text>
<text x="94.6" y="69.3">(ADC6)PA6</text>
<text x="94.6" y="71.8">(ADC5)PA5</text>
<text x="110.4" y="68.1">31</text>
<text x="110.4" y="70.7">32</text>
<text x="191.6" y="70.7" transform="rotate(-90 191.6 70.7)">2</text>
<text x="74.1" y="73.2">7</text>
<text x="80" y="74.3">XTAL2</text>
<text x="94.6" y="74.3">(ADC4)PA4</text>
<text x="94.6" y="76.9">(ADC3)PA3</text>
<text x="110.4" y="73.2">33</text>
<text x="110.4" y="75.8">34</text>
<text x="191.6" y="77.7" transform="rotate(-90 191.6 77.7)">1</text>
<text x="72.9" y="83.4">29</text>
<text x="74.1" y="78.3">8</text>
<text x="80" y="79.4">XTAL1</text>
<text x="94.6" y="79.4">(ADC2)PA2</text>
<text x="94.6" y="82">(ADC1)PA1</text>
<text x="110.4" y="78.3">35</text>
<text x="110.4" y="80.8">36</text>
<text x="110.4" y="83.4">37</text>
<text x="72.9" y="88.5">28</text>
<text x="72.9" y="85.9">27</text>
<text x="80" y="89.6">GND</text>
<text x="80" y="87">AVCC</text>
<text x="80" y="84.5">AREF</text>
<text x="94.6" y="84.5">(ADC0)PA0</text>
<text x="95.9" y="89.6">(SCK)PB7</text>
<text x="110.4" y="88.5">3</text>
<text x="172.6" y="88.5">7</text>
<text x="179.6" y="88.5">10</text>
<text x="72.9" y="93.5">17</text>
<text x="94.8" y="92.1">(MISO)PB6</text>
<text x="94.8" y="94.7">(MOSI)PB5</text>
<text x="110.4" y="91">2</text>
<text x="110.4" y="93.5">1</text>
<text x="172.6" y="93.5">1</text>
<text x="172.6" y="91">9</text>
<text x="179.6" y="91">8</text>
<text x="179.6" y="93.5">6</text>
<text x="72.9" y="98.6">38</text>
<text x="74.1" y="96.1">5</text>
<text x="80" y="97.2">VCC</text>
<text x="90.6" y="99.7">(AIN1/OC0)PB3</text>
<text x="97.4" y="97.2">(SS)PB4</text>
<text x="110.4" y="96.1">44</text>
<text x="110.4" y="98.6">43</text>
<text x="110.4" y="101.2">42</text>
<text x="172.6" y="98.6">2</text>
<text x="172.6" y="96.1">5</text>
<text x="179.6" y="98.6">3</text>
<text x="179.6" y="96.1">4</text>
<text x="72.9" y="103.7">18</text>
<text x="74.1" y="106.2">6</text>
<text x="80" y="107.4">GND</text>
<text x="90.3" y="102.3">(AIN0/INT2)PB2</text>
<text x="92.8" y="107.4">(T0/XCK)PB0</text>
<text x="97.8" y="104.8">(T1)PB1</text>
<text x="110.4" y="103.7">41</text>
<text x="110.4" y="106.2">40</text>
<text x="186.5" y="106.8" transform="rotate(-90 186.5 106.8)">8</text>
<text x="189" y="106.8" transform="rotate(-90 189 106.8)">7</text>
<text x="191.6" y="106.8" transform="rotate(-90 191.6 106.8)">6</text>
<text x="194.1" y="106.8" transform="rotate(-90 194.1 106.8)">5</text>
<text x="196.6" y="106.8" transform="rotate(-90 196.6 106.8)">4</text>
<text x="199.2" y="106.8" transform="rotate(-90 199.2 106.8)">3</text>
<text x="201.7" y="106.8" transform="rotate(-90 201.7 106.8)">2</text>
<text x="204.2" y="106.8" transform="rotate(-90 204.2 106.8)">1</text>
<text x="72.9" y="108.8">39</text>
<text x="93.1" y="112.4">(TOSC2)PC7</text>
<text x="110.4" y="111.3">26</text>
<text x="110.4" y="113.9">25</text>
<text x="93.1" y="115">(TOSC1)PC6</text>
<text x="96.7" y="117.5">(TDI)PC5</text>
<text x="110.4" y="116.4">24</text>
<text x="110.4" y="118.9">23</text>
<text x="95.7" y="120">(TDO)PC4</text>
<text x="95.7" y="122.6">(TMS)PC3</text>
<text x="95.9" y="125.1">(TCK)PC2</text>
<text x="110.4" y="121.5">22</text>
<text x="110.4" y="124">21</text>
<text x="125.5" y="122.8" transform="rotate(-90 125.5 122.8)">1</text>
<text x="128.1" y="122.8" transform="rotate(-90 128.1 122.8)">2</text>
<text x="130.6" y="122.8" transform="rotate(-90 130.6 122.8)">3</text>
<text x="133.1" y="122.8" transform="rotate(-90 133.1 122.8)">4</text>
<text x="95.8" y="127.7">PC1(SDA)</text>
<text x="96" y="130.2">PC0(SCL)</text>
<text x="110.4" y="126.5">20</text>
<text x="110.4" y="129.1">19</text>
<text x="145.2" y="131.6">8</text>
<text x="153.6" y="131.6">7</text>
<text x="95.8" y="135.3">(OC2)PD7</text>
<text x="96.6" y="137.8">(ICP)PD6</text>
<text x="110.4" y="136.7">15</text>
<text x="110.4" y="134.2">16</text>
<text x="114.7" y="134.2">1</text>
<text x="114.7" y="136.7">2</text>
<text x="145.2" y="136.7">4</text>
<text x="145.2" y="134.2">6</text>
<text x="153.6" y="136.7">3</text>
<text x="153.6" y="134.2">5</text>
<text x="94.4" y="142.9">(OC1B)PD4</text>
<text x="94.4" y="140.4">(OC1A)PD5</text>
<text x="110.4" y="141.8">13</text>
<text x="110.4" y="139.2">14</text>
<text x="145.2" y="139.2">2</text>
<text x="153.6" y="139.2">1</text>
<text x="95.5" y="148">(INT0)PD2</text>
<text x="95.5" y="145.4">(INT1)PD3</text>
<text x="110.4" y="149.4">10</text>
<text x="110.4" y="146.9">11</text>
<text x="110.4" y="144.3">12</text>
<text x="95.7" y="153.1">(RXD)PD0</text>
<text x="95.9" y="150.5">(TXD)PD1</text>
<text x="110.4" y="151.9">9</text>
<text x="119.8" y="151.9">1</text>
<text x="119.8" y="154.5">2</text>
<text x="119.8" y="157">3</text>
<text x="119.8" y="159.6">4</text>
<text x="119.8" y="162.1">5</text>
</g>
<g font-size="1.8" fill="#800000">
<text x="198.9" y="42.7" transform="rotate(-90 198.9 42.7)">+</text>
<text x="219.3" y="42.7" transform="rotate(-90 219.3 42.7)">+</text>
</g>
<g font-size="1.6" fill="#800000">
<text x="164.9" y="95.7">MOSI</text>
<text x="164.9" y="93.1">MI</text>
<text x="165.7" y="90.6">SCK</text>
<text x="166.7" y="93.1">SO</text>
<text x="184.5" y="95.7">GND</text>
<text x="184.5" y="93.1">GND</text>
<text x="184.5" y="90.6">GND</text>
<text x="165.7" y="100.7">V</text>
<text x="165.8" y="98.2">R</text>
<text x="166.8" y="100.7">TG</text>
<text x="167" y="98.2">ST</text>
<text x="184.5" y="100.7">GND</text>
<text x="184.5" y="98.2">GND</text>
</g>
</svg>
